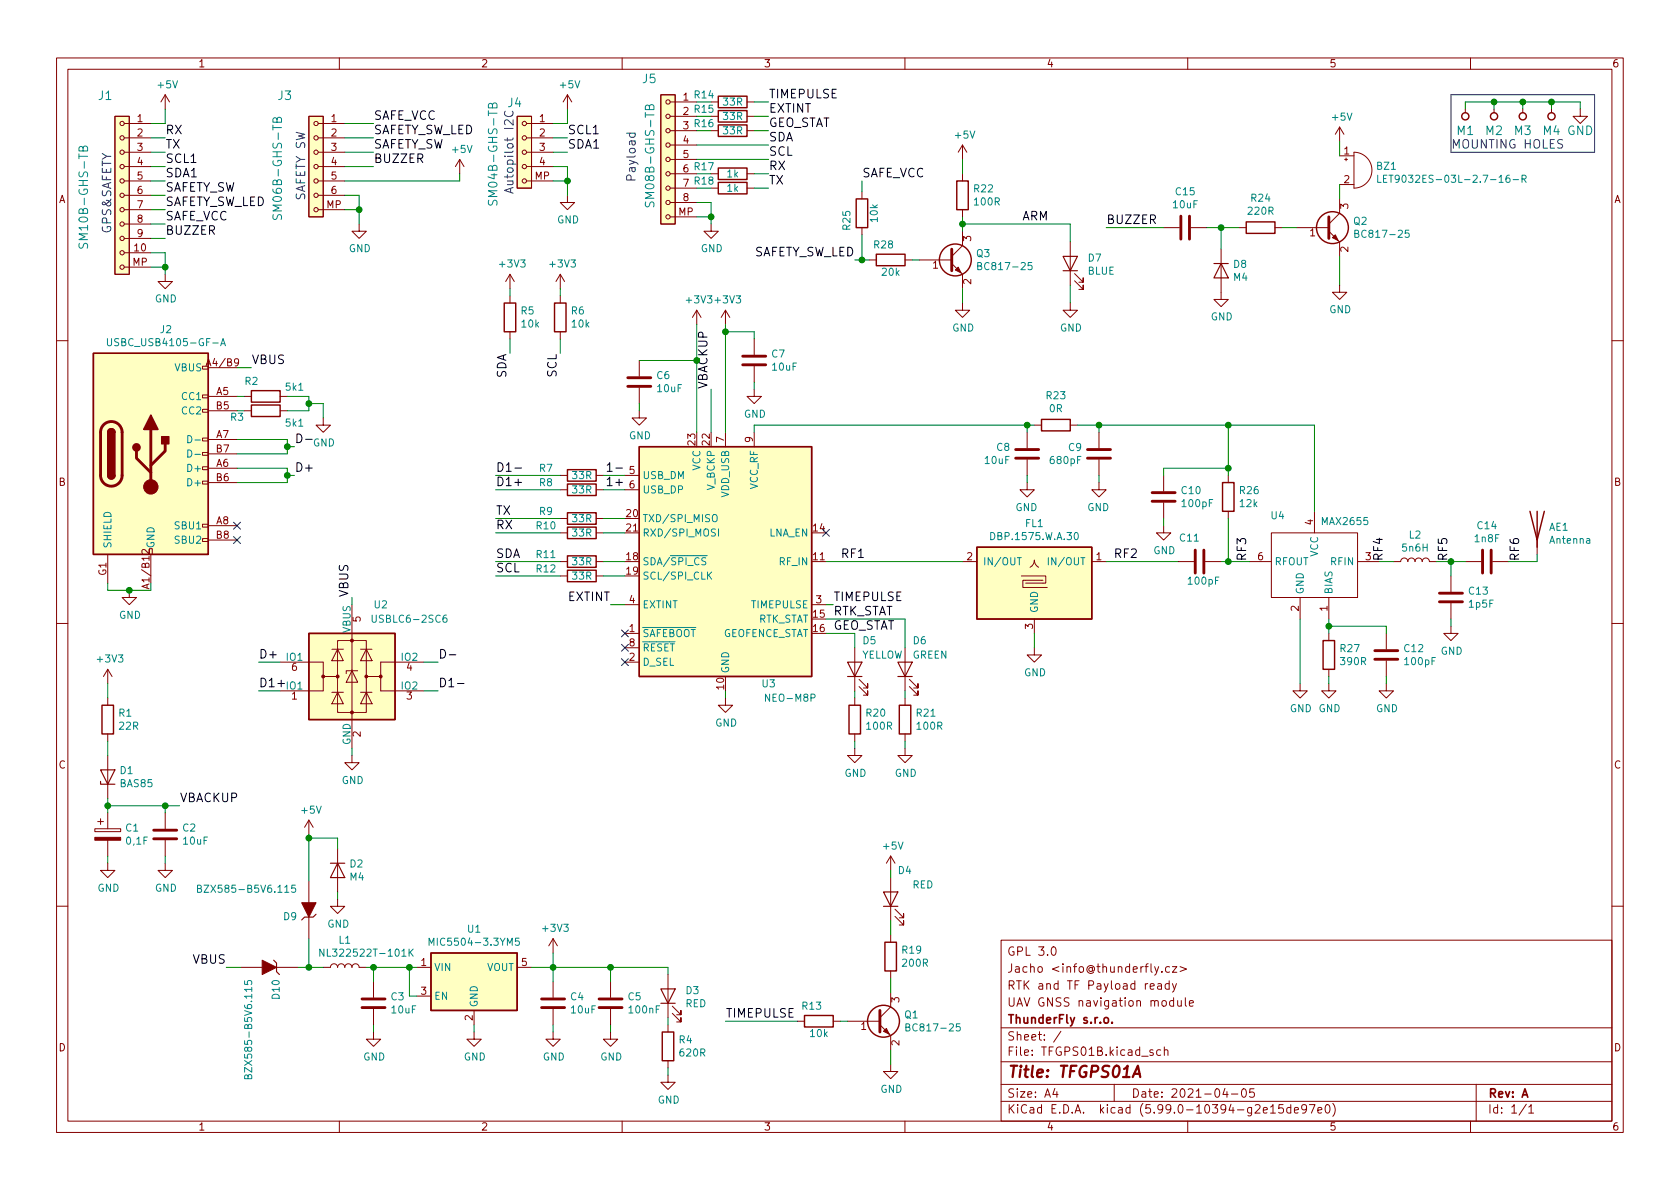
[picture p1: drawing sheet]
<svg xmlns="http://www.w3.org/2000/svg" width="297mm" height="210mm" viewBox="0 0 297 210" stroke-linecap="round" stroke-linejoin="round" font-family="sans-serif">
<g fill="none" stroke="#840000" stroke-width=".18">
<path d="M10 10.2h277v190.1h-277zM12 12.2h273v186.1h-273zM29.2 16.8l-.8 1.2M29.2 16.8v2.5M29.2 16.8l.8 1.2M60 10.2v2M100.3 16.8l-.7 1.2M100.3 16.8v2.5M100.3 16.8l.8 1.2M110 10.2v2M116.8 16.8h2.6v22.8h-2.6zM118.5 18h4.7"/>
<path d="M125.7 18h1.3M132.1 18h1.2M160 10.2v2M210 10.2v2M259.1 19.3v.6M260 10.2v2M264.2 19.3v.6M269.2 19.3v.6M274.3 19.3v.6M279.4 19.3v1.3h1.3l-1.3 1.2-1.3-1.2h1.3M20.3 20.6h2.6v27.9h-2.6zM22 37.1h4.7"/>
<path d="M22 34.5h4.7M22 32h4.7M22 29.5h4.7M22 26.9h4.7M22 24.4h4.7M22 21.8h4.7M22 39.6h4.7M54.6 20.6h2.5v17.7h-2.5zM56.3 37.1h4.7M56.3 34.5h4.7M56.3 32h4.7M56.3 29.5h4.7"/>
<path d="M56.3 26.9h4.7M56.3 24.4h4.7M56.3 21.8h4.7M63.5 39.6v1.3h1.3l-1.3 1.3-1.3-1.3h1.3M81.3 28.2l-.8 1.3M81.3 28.2v2.5M81.3 28.2l.7 1.3M91.4 20.6h2.6v12.7h-2.6zM93.1 32h4.7M93.1 29.5h4.7M93.1 26.9h4.7M93.1 24.4h4.7"/>
<path d="M93.1 21.8h4.7M100.3 34.5v1.3h1.3l-1.3 1.3-1.2-1.3h1.2M118.5 38.3h4.7M118.5 35.8h4.7M118.5 33.3h4.7M118.5 30.7h4.7M118.5 28.2h4.7M118.5 25.6h4.7M118.5 23.1h4.7M118.5 20.6h4.7M125.7 39.6v1.3h1.3l-1.3 1.3-1.2-1.3h1.2M125.7 33.3h1.3"/>
<path d="M125.7 30.7h1.3M125.7 23.1h1.3M125.7 20.6h1.3M132.1 33.3h1.2M132.1 30.7h1.2M132.1 23.1h1.2M132.1 20.6h1.2M152.4 33.9v1.3M170.2 25.6l-.8 1.3M170.2 25.6v2.6M170.2 30.7v1.3M170.2 37.1v1.2"/>
<path d="M170.2 25.6l.7 1.3M236.9 27.6h2.5M236.9 32.6h2.5M236.9 22.5l-.8 1.2M236.9 22.5v2.5M236.9 35.2v2.5l-2 1.9M236.9 22.5l.7 1.2M237.7 28.2h.6M238 27.9v.5M239.4 26.9a3.2 3.2 0 0 1 3.2 3.2 3.2 3.2 0 0 1-3.2 3.2zM22 47.2h4.7M22 44.7h4.7"/>
<path d="M22 42.2h4.7M29.2 48.5v1.3h1.3l-1.3 1.2-1.3-1.2h1.3M90.2 48.5l-.8 1.3M90.2 48.5v2.5M90.2 52.3v1.3M90.2 58.7v1.2M90.2 48.5l.7 1.3M99.1 48.5v2.5M99.1 52.3v1.3M99.1 58.7v1.2M99.1 48.5l-.8 1.3M99.1 48.5l.7 1.3"/>
<path d="M123.2 54.9l-.8 1.2M123.2 54.9v2.5M123.2 54.9l.8 1.2M128.3 54.9v2.5M128.3 54.9l-.8 1.2M128.3 54.9l.7 1.2M133.3 59.9v2.8M152.4 40.3v1.2M153.7 46h1.2M160 46h1.3M162.6 46h5.7M168.3 46.6l1.9 1.9v2.5"/>
<path d="M170.2 53.6v1.3h1.2l-1.2 1.2-1.3-1.2h1.3M170.2 40.9v2.5l-1.9 1.9M189.2 53.6v1.3h1.3l-1.3 1.2-1.2-1.2h1.2M189.2 42.8v7.6M190 49.7l1.5 1.5v-.8v.8h-.7M190 48.4l1.5 1.5v-.8v.8h-.7M205.7 40.3h2.8M210.6 40.3h2.8M215.9 44.1v8.9h1.3l-1.3 1.2-1.3-1.2h1.3M219.1 40.3h1.2M225.4 40.3h1.3M229.2 40.3h5.7"/>
<path d="M234.9 40.9l2 1.9v2.5M236.9 50.4v1.3h1.2l-1.2 1.3-1.3-1.3h1.3M10 60.2h2M35.8 77.5h1v.5h-1zM35.8 72.4h1v.5h-1zM35.8 69.8h1v.6h-1zM35.8 64.8h1v.5h-1zM36.8 65h5.1M36.8 70.1h5.1M36.8 77.7h5.1M36.8 72.6h5.1M43.2 70.1h1.2"/>
<path d="M43.2 72.6h1.2M49.5 70.1h1.3M49.5 72.6h1.3M57.1 73.9v1.3h1.3l-1.3 1.2-1.2-1.2h1.2M113 72.6v1.3h1.3l-1.3 1.3-1.2-1.3h1.2M113 63.7v2.8M113 68.6v2.8M128.3 76.4v2.6M133.3 68.8v1.3h1.3l-1.3 1.3-1.2-1.3h1.2M133.3 64.8v2.8M133.3 76.4v2.6M181.6 76.4v2.8"/>
<path d="M182.9 75.2h1.2M189.2 75.2h1.3M194.3 76.4v2.8M285 60.2h2M19 98v5.1M26.4 97.2v.7l-1-.7-.3 .2 .1 .5M26.4 97h.5v1h-.5zM26.7 98v5.1M35.8 95.2h1v.6h-1zM35.8 92.7h1v.5h-1zM35.8 85.1h1v.5h-1zM35.8 82.5h1v.6h-1z"/>
<path d="M35.8 80h1v.5h-1zM36.8 82.8h5.1M36.8 93h5.1M36.8 85.3h5.1M36.8 80.3h5.1M36.8 95.5h5.1M99.1 86.6h1.2M99.1 99.3h1.2M99.1 94.2h1.2M99.1 84.1h1.2M99.1 91.7h1.2M105.4 86.6h1.3"/>
<path d="M105.4 99.3h1.3M105.4 94.2h1.3M105.4 84.1h1.3M105.4 91.7h1.3M110.5 86.6h2.5M110.5 94.2h2.5M110.5 84.1h2.5M143.5 99.3h2.5M170.2 99.3h2.5M181.6 85.3v1.3h-1.3l1.3 1.3 1.3-1.3h-1.3M181.6 81.3v2.8M193 99.3h2.6"/>
<path d="M194.3 85.3v1.3h-1.3l1.3 1.3 1.3-1.3h-1.3M194.3 81.3v2.8M205.7 93v1.2h1.3l-1.3 1.3-1.2-1.3h1.2M205.7 84.1v2.8M205.7 88.9v2.8M208.3 99.3h2.8M213.1 99.3h2.8M217.2 84.1v1.2M217.2 90.4v1.3M221 99.3h3.8M224.8 94.2h15.2v11.5h-15.2zM232.4 90.4v3.8"/>
<path d="M240 99.3h3.8M246.4 99.3h1.2a.64 .64 0 0 1 .7-.6 .64 .64 0 0 1 .6 .6 .64 .64 0 0 1 .7-.6 .64 .64 0 0 1 .6 .6 .64 .64 0 0 1 .6-.6 .64 .64 0 0 1 .7 .6 .64 .64 0 0 1 .6-.6 .64 .64 0 0 1 .6 .6h1.3M259.1 99.3h2.8M263.9 99.3h2.8M271.8 95.5v2.5M10 110.2h2M19 118.4v2.5M19 118.4l-.7 1.2M19 118.4l.8 1.2M22.9 104.4v1.3h1.2l-1.2 1.2-1.3-1.2h1.3M49.5 117.1h7.6v2.5h2.6M57.1 119.6v2.6h-7.6"/>
<path d="M58.7 114.8h2M59.7 113.3h5.1v12.7h-5.1zM59.7 114.8l1 2h-2zM62.2 118.6l1 2h-2zM62.2 106.9v25.4M63.2 118.6h-2v.5M63.8 114.8h2M64.8 114.8l1 2h-2zM67.3 119.6v2.6h7.6M74.9 117.1h-7.6v2.5h-2.5M99.1 101.8h1.2M105.4 101.8h1.3"/>
<path d="M110.5 117.1h2.5M110.5 112h2.5M110.5 106.9h2.5M110.5 114.5h2.5M143.5 106.9h2.5M151.1 114.5v7.7M160 117.1v5.1M180.6 101.8h4.3v1.3h-3.5M182.1 100.3l.6-.5 .2-.7 .2 .7 .5 .5M182.9 114.5v1.3h1.2l-1.2 1.3-1.3-1.3h1.3M182.9 109.5v2.5M184.4 102.6h-3.6v1.3h4.4"/>
<path d="M229.9 105.7v3.8M234.9 105.7v3.8M234.9 112v1.3M234.9 118.4v1.2M245.1 112v2.8M245.1 116.8v2.8M256.5 110.7v1.3h1.3l-1.3 1.3-1.2-1.3h1.2M256.5 101.8v2.8M256.5 106.7v2.8M285 110.2h2M19 123.4v1.3M19 129.8v1.3"/>
<path d="M19 133.6v7.6M58.7 122.4h2M59.7 122.4l1 2.1h-2zM62.2 133.6v1.3h1.3l-1.3 1.2-1.2-1.2h1.2M63.8 122.4h2M64.8 122.4l1 2.1h-2zM128.3 123.4v1.3h1.2l-1.2 1.3-1.3-1.3h1.3M151.1 132.3v1.3h1.3l-1.3 1.3-1.2-1.3h1.2M151.1 123.4v1.3M151.1 129.8v1.3M151.9 121.4l1.5 1.5v-.7v.7h-.7M151.9 120.1l1.5 1.6v-.8v.8h-.7"/>
<path d="M160 132.3v1.3h1.3l-1.3 1.3-1.3-1.3h1.3M160 123.4v1.3M160 129.8v1.3M160.8 121.4l1.5 1.5v-.7v.7h-.8M160.8 120.1l1.5 1.6v-.8v.8h-.8M229.9 120.9v1.3h1.2l-1.2 1.2-1.3-1.2h1.3M234.9 120.9v1.3h1.3l-1.3 1.2-1.2-1.2h1.2M245.1 120.9v1.3h1.3l-1.3 1.2-1.3-1.2h1.3M16.8 146.6h4.5v.5h-4.5zM17.3 145.3h1M17.8 144.8v1M19 152.6v1.3h1.3l-1.3 1.3-1.2-1.3h1.2"/>
<path d="M19 143.8v2.8M19 148.6v2.8M29.2 152.6v1.3h1.3l-1.3 1.3-1.3-1.3h1.3M29.2 143.8v2.8M29.2 148.6v2.8M54.6 145v2.6M54.6 155.8v3.8M54.6 145l-.8 1.3M54.6 145l.8 1.3M59.7 159v1.3h1.3l-1.3 1.2-1.3-1.2h1.3M59.7 150.1v7.6M157.5 151.4v2.5"/>
<path d="M157.5 155.2v7.6M157.5 151.4l-.8 1.2M157.5 151.4l.7 1.2M10 160.2h2M42.5 171.1h3.9M48.9 171.1h3.8M54.6 162.2v3.8M57.1 171.1h1.3a.64 .64 0 0 1 .7-.7 .64 .64 0 0 1 .6 .7 .64 .64 0 0 1 .6-.7 .64 .64 0 0 1 .7 .7 .64 .64 0 0 1 .6-.7 .64 .64 0 0 1 .6 .7 .64 .64 0 0 1 .7-.7 .64 .64 0 0 1 .6 .7h1.3M66 173.6v2.8M66 178.4v2.8M73.7 171.1h2.5M73.7 176.1h2.5"/>
<path d="M83.8 178.7v2.5M91.4 171.1h2.6M97.8 166l-.8 1.3M97.8 166v2.5M97.8 173.6v2.8M97.8 178.4v2.8M97.8 166l.8 1.3M107.9 173.6v2.8M107.9 178.4v2.8M118.1 172.3v7.7M118.9 179.2l1.5 1.5v-.7v.7h-.8M118.9 177.9l1.5 1.5v-.7v.7h-.8"/>
<path d="M157.5 165.3v1.3M157.5 171.7v1.3M157.5 175.5v2.5l-1.9 2M158.2 162l1.6 1.6v-.8v.8h-.8M158.2 160.8l1.6 1.5v-.8v.8h-.8M177 166.3h108v32h-108zM186 167.6l.2-.2a.81 .81 0 0 1 .6 .7 .81 .81 0 0 1-.3 .8h-.1a.81 .81 0 0 1-.4-1.3zM203.4 174.4l.7-.1-.1-.3-.4-.1-.2 .2v.8h.6M204.7 174h.6l.1 .9M204.9 170.9l-.5 1.4-.3 .1M205.4 174.3l-.5 .1a.29 .29 0 0 0-.3 .2 .29 .29 0 0 0 .3 .3h.5M205.4 171.8v.1"/>
<path d="M206.7 174l-.4-.1-.3 .3v.4l.1 .3h.6M206.7 173.4v1.5M206.8 171l-.4-.1-.3 .3v.4l.1 .3h.6M207.3 170.9h.8l-.8 1h.8M207.3 173.9l.3 1M207.5 177l-.4-.1-.3 .3v.4l.1 .3h.6M207.5 176.4v1.5M208 173.9l-.5 1.4-.2 .1M208.2 176.9l.1 1h.3l.3-.1M208.6 170.9l1.2 .5-1.2 .4M208.9 176.9v1M209.6 176.4v1.3l.2 .2"/>
<path d="M210.3 177.4l.7-.1-.1-.3-.4-.1-.2 .2 .1 .8h.5M285 160.2h2M60 198.3v2M66 182.5v1.3h1.3l-1.3 1.2-1.2-1.2h1.2M83.8 182.5v1.3h1.3l-1.3 1.2-1.3-1.2h1.3M97.8 182.5v1.3h1.3l-1.3 1.2-1.3-1.2h1.3M107.9 182.5v1.3h1.3l-1.3 1.2-1.2-1.2h1.2M110 198.3v2M118.1 190.1v1.3h1.3l-1.3 1.3-1.3-1.3h1.3M118.1 181.2v1.3M118.1 187.6v1.2M141 180.6h1.2"/>
<path d="M147.3 180.6h1.3M149.9 180.6h5.7M155.6 181.2l1.9 1.9v2.6M157.5 188.2v1.3h1.2l-1.2 1.2-1.3-1.2h1.3M160 198.3v2M177 194.8h108M177 191.8h108M177 187.8h108M177 181.8h108M186.5 192.5l-.4 1h1M186.9 193v1M187.6 182.4l-1.3 1.9"/>
<path d="M197 191.8v3M203.9 185.7l-.4-.1-.2 .2 .1 .3 .5 .1v.4h-.6M205.2 185.7l-.4-.1-.3 .3v.4l.1 .3h.6M205.9 185.8l.2-.2 .3 .1 .1 .9M205.9 185.1v1.5M210 198.3v2M216.6 192.5l-.4 1h.9M216.9 193v1M217.7 193.5h1.2M219.7 192.6l.2-.1a.81 .81 0 0 1 .5 .7 .81 .81 0 0 1-.3 .8h-.1a.81 .81 0 0 1-.6-.6 .81 .81 0 0 1 .3-.8zM221.7 192.5h-.7l-.1 .7 .2-.1 .5 .1 .2 .2-.1 .5-.2 .1-.6-.1M224.6 195.8l.5-.5v1.5"/>
<path d="M224.6 196.8h.9M226.9 195.3h-.8v.7l.2-.1 .5 .1 .1 .2v.5l-.3 .1-.5-.1M228.2 195.9l-.4-.1-.3 .3v.4l.1 .3h.6M228.2 195.3v1.5M228.9 196.3l.7-.1-.1-.3-.4-.1-.2 .2v.8h.6M231 196l-.3 .3h-.3l-.3-.3 .2-.6 .4-.1 .2 .2a.99 .99 0 0 1-.3 1.3h-.3M231.5 195.3h1l-.6 1.5M233 196.3l.7-.1-.1-.3-.4-.1-.2 .2 .1 .8h.5M234.4 195.5l.2-.2a.81 .81 0 0 1 .6 .7 .81 .81 0 0 1-.3 .8h-.1a.81 .81 0 0 1-.4-1.3zM235.6 195.1a1.72 1.72 0 0 1 0 2.3M260 198.3v2M261 191.8v6.5"/>
<path d="M269.9 195.3l-1.3 1.9M270.3 195.8l.4-.5v1.5M270.3 196.8h.9"/>
<circle cx="118.1" cy="18" r=".38"/>
<circle cx="21.6" cy="39.6" r=".38"/>
<circle cx="21.6" cy="26.9" r=".38"/>
<circle cx="21.6" cy="32" r=".38"/>
<circle cx="21.6" cy="37.1" r=".38"/>
<circle cx="21.6" cy="24.4" r=".38"/>
<circle cx="21.6" cy="34.5" r=".38"/>
<circle cx="21.6" cy="29.5" r=".38"/>
<circle cx="21.6" cy="21.8" r=".38"/>
<circle cx="55.9" cy="32" r=".38"/>
<circle cx="55.9" cy="37.1" r=".38"/>
<circle cx="55.9" cy="34.5" r=".38"/>
<circle cx="55.9" cy="26.9" r=".38"/>
<circle cx="55.9" cy="29.5" r=".38"/>
<circle cx="55.9" cy="24.4" r=".38"/>
<circle cx="55.9" cy="21.8" r=".38"/>
<circle cx="92.7" cy="29.5" r=".38"/>
<circle cx="92.7" cy="32" r=".38"/>
<circle cx="92.7" cy="21.8" r=".38"/>
<circle cx="92.7" cy="24.4" r=".38"/>
<circle cx="92.7" cy="26.9" r=".38"/>
<circle cx="118.1" cy="23.1" r=".38"/>
<circle cx="118.1" cy="35.8" r=".38"/>
<circle cx="118.1" cy="20.6" r=".38"/>
<circle cx="118.1" cy="38.3" r=".38"/>
<circle cx="118.1" cy="28.2" r=".38"/>
<circle cx="118.1" cy="30.7" r=".38"/>
<circle cx="118.1" cy="33.3" r=".38"/>
<circle cx="118.1" cy="25.6" r=".38"/>
<circle cx="21.6" cy="42.2" r=".38"/>
<circle cx="21.6" cy="47.2" r=".38"/>
<circle cx="21.6" cy="44.7" r=".38"/>
</g>
<path d="M200.3 190.5l.9-2 .4 2M200.5 189.9h1" fill="none" stroke="#840000" stroke-width=".4"/>
<path d="M195.3 180.1l.2-.2 .4 .2 .1 .5-.2 .3h-.3l-.2-.1zM196.6 180.8v.1" fill="none" stroke="#840000" stroke-width=".3"/>
<g fill="none" stroke="#840000" stroke-width=".51">
<path d="M208.8 38.2v4.1M210.3 38.2v4.1M234.9 38.3v3.9M168.3 44.1v3.8M17.8 76.4v7.7a1.91 1.91 0 0 0 1.9 1.9 1.91 1.91 0 0 0 1.9-1.9v-7.7M17.8 76.4a1.91 1.91 0 0 1 1.9-1.9 1.91 1.91 0 0 1 1.9 1.9M24.1 79.8v1.2l2.6 2.6M26.7 75.9v10.2M29.2 78.5v1.3l-2.5 2.5M111 68.3h4.1M111 66.8h4.1M131.3 64.5h4.1"/>
<path d="M131.3 63h4.1M179.6 79.5h4M192.3 79.5h4M179.6 81h4M192.3 81h4M203.7 88.6h4.1M203.7 87.1h4.1M211.3 97.3v4M212.9 97.3v4M262.1 97.3v4M263.7 97.3v4M243.1 116.6h4"/>
<path d="M243.1 115.1h4M254.5 104.9h4.1M254.5 106.4h4.1M27.2 148.3h4M27.2 146.8h4M64 178.2h4.1M64 176.7h4.1M95.8 178.2h4M95.8 176.7h4M105.9 178.2h4.1M105.9 176.7h4.1M155.6 178.7v3.8"/>
</g>
<g fill="none" stroke="#840000" stroke-width=".2">
<path d="M188 45.3h2.5l-1.3 2.6zM188 47.9h2.5M214.6 46.6h2.6M215.9 46.6l1.3 2.5h-2.6zM149.9 117.1h2.5l-1.3 2.5zM149.9 119.6h2.5M158.7 117.1h2.6l-1.3 2.5zM158.7 119.6h2.6M17.8 138.2v.5h2.5M17.8 136.1h2.5l-1.3 2.6zM58.4 152.6h2.6M59.7 152.6l1.3 2.6h-2.6z"/>
<path d="M156.2 157.7h2.5l-1.2 2.6zM48.4 169.8l.5 .5v1.5l.5 .5M55.9 161.7l-.5 .5h-1.6l-.5 .5M116.8 174.9h2.6l-1.3 2.5zM116.8 177.4h2.6M156.2 160.3h2.5"/>
</g>
<g fill="none" stroke="#008484" stroke-width=".18">
<path d="M87.1 18.6a.41 .41 0 0 1 .3-.4 .41 .41 0 0 1 .5 .3v.6h-1.5v-.5l.1-.2 .3-.1 .2 .1 .1 .7M114.8 18.9a.41 .41 0 0 1 .4-.4 .41 .41 0 0 1 .4 .3v.6h-1.5v-.5l.1-.2 .3-.1 .3 .1v.7M14.7 26.2a.41 .41 0 0 1 .4-.4 .41 .41 0 0 1 .4 .3v.6h-1.5v-.5l.1-.2 .3-.1 .2 .1 .1 .7M48.3 37.9v.6l.2 .3 .4-.1 .3-.7h.4l.2 .2-.1 .6M49 21.1a.41 .41 0 0 1 .3-.4 .41 .41 0 0 1 .5 .3v.6h-1.5v-.5l.1-.2 .3-.1 .2 .2 .1 .6M86.4 35.4v.6l.2 .3 .4-.2 .3-.6h.4l.2 .2-.1 .6M114.2 35.7l-.1 .6 .1 .2h.5l.3-.6 .3-.2 .3 .3v.6M243.6 31v1.2h.6M244.6 31.6h.4M245.2 31h-.6v1.2h.6M245.6 31h.7M267.5 31.8h1"/>
<path d="M269.1 31.6h.6l.1-.2v-.3l-.7-.1v1.2M269.4 31.6l.4 .6M14 43v.6l.1 .2h.4l.3-.6 .4-.2 .3 .3-.1 .6M19 59.9v1l.2 .2h.4l.1-.2v-1M172.9 47h.5l.1-.2v-.3l-.6-.1v1.3h.5l.1-.1 .1-.3-.3-.3M182.4 46.4h-.6v.6l.1-.1 .5 .1 .1 .1-.1 .5-.2 .1-.4-.1M239.5 41.3h.6l.1-.2v-.3l-.7-.1v1.3h.5l.2-.1 .1-.3-.3-.3M249.1 40.7h-.6l-.1 .6 .2-.1 .4 .1 .2 .1-.1 .5-.2 .1-.5-.1M33.2 77a.64 .64 0 0 1 .7 .7 .64 .64 0 0 1-.7 .6zM33.2 79.6a.64 .64 0 0 1 .7 .6 .64 .64 0 0 1-.7 .6zM34.5 77.8h.9M39 61.1l.4-1.2 .5 1.2"/>
<path d="M39.1 60.8h.6M34.5 80.3h.9M126 91.2l.3-.2a.43 .43 0 0 1 .5 .4v.4a.42 .42 0 0 1-.4 .5 .42 .42 0 0 1-.4-.5zM127 93.5v1.3M179.9 98.6h.7M185.4 98.6v1.3M190 94.3l.2-.1a.68 .68 0 0 1 .5 .6 .68 .68 0 0 1-.5 .6l-.2-.1-.1-.4zM65.8 108.8v1l.2 .2h.4l.1-.2v-1M78.9 108.8h-.3a.86 .86 0 0 0 0 1.2l.4-.1v-.4l-.2-.2h-.2l-.3 .2M125.3 101.7l.5 .7M125.8 101.2l-.7 .7M34.9 157.1h.6l.1-.2-.1-.3-.6-.1v1.3h.5l.2-.1 .1-.3-.4-.3"/>
<path d="M52.2 156.5h-.6v.6l.1-.1 .5 .1 .1 .2-.1 .4-.2 .1-.4-.1M43.2 173.5v.6h.7l-.2-.2 .1-.4 .2-.1 .4 .1 .1 .1-.1 .5M57.3 167.8v1.3l-.8-1.3v1.3M72.3 167.8v1.3M72.5 168.4l.6 .7M73.1 167.8l-.8 .8M75.9 167.2v-1.3l.4 .9 .4-.9v1.3M91.8 165.9h-.6l-.1 .6 .2-.1h.4l.1 .2v.4l-.2 .2-.5-.2M43.9 190.3l.2-.3 .3 .1 .1 .2v.4h-1.3l.2-.6h.2l.2 .1 .1 .5M160.2 181.6h.5l.1-.2v-.2l-.6-.2v1.3h.5l.1-.1 .1-.3-.3-.3M169.7 181h-.6v.6l.1-.1 .5 .1 .1 .2-.1 .4-.2 .1-.4-.1"/>
</g>
<g fill="#840000" stroke="#840000" stroke-width=".18">
<path d="M53.3 159.6h2.6l-1.3 2.6z"/>
<path d="M156.2 182.4l.5-.5 .5 1z"/>
<path d="M16.8 148.1h4.5v.5h-4.5z"/>
<path d="M46.4 169.8l2.5 1.3-2.5 1.2z"/>
<path d="M168.9 47.7l.5-.5 .5 1.1z"/>
<path d="M235.6 42l.5-.5 .5 1z"/>
<circle cx="57.1" cy="119.6" r=".25"/>
<circle cx="59.7" cy="119.6" r=".25"/>
<circle cx="62.2" cy="126" r=".25"/>
<circle cx="62.2" cy="113.3" r=".25"/>
<circle cx="64.8" cy="119.6" r=".25"/>
<circle cx="67.3" cy="119.6" r=".25"/>
<circle cx="26.7" cy="86.1" r="1.27"/>
</g>
<g fill="#ffffc2" stroke="#ffffc2" stroke-width=".18">
<path d="M54.6 20.6h2.5v17.7h-2.5z"/>
<path d="M91.4 20.6h2.6v12.7h-2.6z"/>
<path d="M116.8 16.8h2.6v22.8h-2.6z"/>
<path d="M20.3 20.6h2.6v27.9h-2.6z"/>
<path d="M54.6 112h15.2v15.2h-15.2z"/>
<path d="M76.2 168.5h15.2v10.2h-15.2z"/>
<path d="M16.5 62.5h20.3v35.5h-20.3z"/>
<path d="M113 79h30.5v40.6h-30.5z"/>
<path d="M172.7 96.8h20.3v12.7h-20.3z"/>
</g>
<g fill="none" stroke="#840000" stroke-width=".25">
<path d="M127 17h5.1v2h-5.1zM127 19.6h5.1v2h-5.1zM127 32.3h5.1v2h-5.1zM127 29.7h5.1v2h-5.1zM127 22.1h5.1v2h-5.1zM151.4 35.2h2v5.1h-2zM169.2 32h2v5.1h-2zM220.3 39.2h5.1v2.1h-5.1zM89.2 53.6h2v5.1h-2zM98 53.6h2.1v5.1h-2.1zM154.9 45h5.1v2h-5.1zM16.5 62.5h20.3v35.5h-20.3z"/>
<path d="M19 76.4a.64 .64 0 0 1 .7-.6 .64 .64 0 0 1 .6 .6M44.4 69.1h5.1v2h-5.1zM44.4 71.6h5.1v2.1h-5.1zM113 79h30.5v40.6h-30.5zM184.1 74.2h5.1v2h-5.1zM19 84.1a.64 .64 0 0 0 .7 .6 .64 .64 0 0 0 .6-.6M100.3 85.6h5.1v2h-5.1zM100.3 83.1h5.1v2h-5.1zM100.3 98.3h5.1v2h-5.1zM100.3 90.7h5.1v2h-5.1zM100.3 93.2h5.1v2h-5.1zM172.7 96.8h20.3v12.7h-20.3z"/>
<path d="M216.2 85.3h2v5.1h-2zM270.5 90.4l1.3 5.1 1.2-5.1M271.8 90.4v6.4M54.6 112h15.2v15.2h-15.2zM100.3 100.8h5.1v2.1h-5.1zM233.9 113.3h2.1v5.1h-2.1zM18 124.7h2.1v5.1h-2.1zM150.1 124.7h2v5.1h-2zM159 124.7h2v5.1h-2zM76.2 168.5h15.2v10.2h-15.2zM142.2 179.6h5.1v2h-5.1zM156.5 166.6h2v5.1h-2z"/>
<path d="M117.1 182.5h2v5.1h-2z"/>
<circle cx="259.1" cy="20.6" r=".63"/>
<circle cx="264.2" cy="20.6" r=".63"/>
<circle cx="269.2" cy="20.6" r=".63"/>
<circle cx="274.3" cy="20.6" r=".63"/>
<circle cx="168.9" cy="46" r="2.82"/>
<circle cx="235.6" cy="40.3" r="2.82"/>
<circle cx="156.2" cy="180.6" r="2.82"/>
</g>
<g fill="#840000" stroke="#840000" stroke-width=".25">
<path d="M19 84.1h1.3a.64 .64 0 0 1-.6 .6 .64 .64 0 0 1-.7-.6z"/>
<path d="M19.2 76a.64 .64 0 0 1 .7-.1 .64 .64 0 0 1 .4 .5h-1.3z"/>
<path d="M19 76.4h1.3v7.7h-1.3z"/>
<path d="M28.6 77.2h1.2v1.3h-1.2z"/>
<path d="M26.7 73.4l1.2 2.5h-2.5z"/>
<circle cx="24.1" cy="79.1" r=".63"/>
</g>
<path d="M52.5 76.7a.77 .77 0 0 1 .9 .8 .77 .77 0 0 1-.9 .8zM54 77.7h1.2M91 82.8h1.2M107.4 82.3l.4-.5v1.5M107.4 84.8l.4-.4v1.5M107.4 83.3h.8M107.4 85.9h.8M108.9 82.8h1.2M77.9 114.8a.77 .77 0 0 1 .9 .8 .77 .77 0 0 1-.9 .8zM79.4 115.8h1.2M80.9 120.9h1.1" fill="none" stroke="#000" stroke-width=".18"/>
<path d="M89.3 19.7a.61 .61 0 0 0 0 .7 .61 .61 0 0 0 .8 .2 .57 .57 0 0 0 .5-.3 .57 .57 0 0 0 0-.6M256.5 16.8h25.4v10.1h-25.4zM90.3 33.3v.7M90.7 33.2l-1.5 .5 1.5 .5M111.6 31.8l-.1-.7-.2-.2-.4 .1-.1 .2v.6h1.5" fill="none" stroke="#0000c2" stroke-width=".18"/>
<g fill="none" stroke="#008400" stroke-width=".18">
<path d="M29.2 19.3v2.5h-2.5M100.3 19.3v2.5h-2.5M133.3 18h2.6M259.1 19.3v-1.3h20.3v1.3M264.2 18v1.3M269.2 18v1.3M274.3 18v1.3M26.7 24.4h2.5M26.7 26.9h2.5M26.7 29.5h2.5M26.7 32h2.5M26.7 34.5h2.5"/>
<path d="M26.7 37.1h2.5M26.7 39.6h2.5M61 21.8h5M61 24.4h5M61 26.9h5M61 29.5h5M61 34.5h2.5v5.1M61 37.1h2.5M81.3 30.7v1.3h-20.3M97.8 24.4h2.5M97.8 26.9h2.5M97.8 29.5h2.5v5"/>
<path d="M97.8 32h2.5M123.2 35.8h2.5v3.8M123.2 38.3h2.5M123.2 25.6h12.7M123.2 28.2h12.7M133.3 30.7h2.6M133.3 20.6h2.6M133.3 23.1h2.6M133.3 33.3h2.6M152.4 32v1.9M170.2 28.2v2.5M170.2 38.3v2.6"/>
<path d="M170.2 39.6h19v3.2M236.9 25v2.6M236.9 32.6v2.6M26.7 44.7h2.5v3.8M26.7 42.2h2.5M26.7 47.2h2.5M90.2 51v1.3M90.2 59.9v2.6M99.1 51v1.3M99.1 59.9v2.6M123.2 57.4v19M128.3 57.4v19"/>
<path d="M128.3 58.7h5v1.2M151.1 46h2.6M152.4 41.5v4.5M161.3 46h1.3M170.2 51v2.6M189.2 50.4v3.2M195.6 40.3h10.1M213.4 40.3h5.7M215.9 40.3v3.8M226.7 40.3h2.5M236.9 45.3v5.1M41.9 65h2.5"/>
<path d="M41.9 70.1h1.3M41.9 77.7h8.9v2.6h-8.9M50.8 70.1h3.8v2.5h-3.8M50.8 79h1.3M54.6 71.4h2.5v2.5M113 63.7h10.2M113 71.4v1.2M125.7 68.8v7.6M133.3 67.6v1.2M181.6 75.2v1.2M182.9 75.2h-49.6v1.2M190.5 75.2h41.9v15.2"/>
<path d="M194.3 75.2v1.2M217.2 75.2v8.9M41.9 82.8h8.9v2.5h-8.9M50.8 84.1h1.3M87.6 99.3h11.5M87.6 84.1h11.5M87.6 94.2h11.5M87.6 86.6h11.5M87.6 91.7h11.5M106.7 99.3h3.8M106.7 84.1h3.8M106.7 94.2h3.8"/>
<path d="M106.7 86.6h3.8M106.7 91.7h3.8M146 99.3h24.2M181.6 84.1v1.2M194.3 84.1v1.2M195.6 99.3h12.7M205.7 91.7v1.3M215.9 99.3h5.1M217.2 82.8h-11.5v1.3M217.2 91.7v7.6M243.8 99.3h2.6M259.1 99.3h-2.6v2.5"/>
<path d="M271.8 98v1.3h-5.1M19 103.1v1.3h7.7v-1.3M45.7 117.1h3.8M62.2 105.7v1.2M74.9 117.1h2.6M87.6 101.8h11.5M106.7 101.8h3.8M107.9 106.9h2.6M146 112h5.1v2.5M146 106.9h1.3M146 109.5h14v5M182.9 112v2.5"/>
<path d="M229.9 109.5v11.4M234.9 109.5v2.5M234.9 119.6v1.3M234.9 110.7h10.2v1.3M245.1 119.6v1.3M256.5 109.5v1.2M19 120.9v2.5M19 131.1v2.5M45.7 122.2h3.8M62.2 132.3v1.3M74.9 122.2h2.6M128.3 122.2v1.2"/>
<path d="M151.1 122.2v1.2M151.1 131.1v1.2M160 122.2v1.2M160 131.1v1.2M19 141.2v2.6M19 151.4v1.2M19 142.5h12.7M29.2 142.5v1.3M29.2 151.4v1.2M54.6 147.6v8.2M54.6 148.2h5.1v1.9M59.7 157.7v1.3"/>
<path d="M157.5 153.9v1.3M40 171.1h2.5M52.7 171.1h4.4M54.6 166v5.1M64.8 171.1h8.9M66 171.1v2.5M72.4 171.1v5h1.3M94 171.1h24.1v1.2M97.8 168.5v5.1M107.9 171.1v2.5M118.1 180v1.2M157.5 162.8v2.5"/>
<path d="M157.5 173v2.5M66 181.2v1.3M83.8 181.2v1.3M97.8 181.2v1.3M107.9 181.2v1.3M118.1 188.8v1.3M128.3 180.6h12.7M148.6 180.6h1.3M157.5 185.7v2.5"/>
</g>
<path d="M41.3 94.9l1.2 1.2M41.3 92.3l1.2 1.3M42.5 94.9l-1.2 1.2M42.5 92.3l-1.2 1.3M145.4 93.6l1.3 1.2M146.7 93.6l-1.3 1.2M109.9 113.9l1.2 1.3M109.9 111.4l1.2 1.2M109.9 116.5l1.2 1.2M111.1 113.9l-1.2 1.3M111.1 111.4l-1.2 1.2M111.1 116.5l-1.2 1.2" fill="none" stroke="#000084" stroke-width=".18"/>
<g fill="#008400" stroke="#008400" stroke-width=".18">
<circle cx="19" cy="142.5" r=".51"/>
<circle cx="22.9" cy="104.4" r=".51"/>
<circle cx="29.2" cy="142.5" r=".51"/>
<circle cx="54.6" cy="148.2" r=".51"/>
<circle cx="29.2" cy="47.2" r=".51"/>
<circle cx="50.8" cy="79" r=".51"/>
<circle cx="50.8" cy="84.1" r=".51"/>
<circle cx="54.6" cy="71.4" r=".51"/>
<circle cx="100.3" cy="32" r=".51"/>
<circle cx="63.5" cy="37.1" r=".51"/>
<circle cx="97.8" cy="171.1" r=".51"/>
<circle cx="108" cy="171.1" r=".51"/>
<circle cx="54.6" cy="171.1" r=".51"/>
<circle cx="72.4" cy="171.1" r=".51"/>
<circle cx="66" cy="171.1" r=".51"/>
<circle cx="217.2" cy="75.2" r=".51"/>
<circle cx="217.2" cy="82.8" r=".51"/>
<circle cx="217.2" cy="99.3" r=".51"/>
<circle cx="194.3" cy="75.2" r=".51"/>
<circle cx="125.7" cy="38.3" r=".51"/>
<circle cx="152.4" cy="46" r=".51"/>
<circle cx="269.2" cy="18" r=".51"/>
<circle cx="274.3" cy="18" r=".51"/>
<circle cx="264.2" cy="18" r=".51"/>
<circle cx="181.6" cy="75.2" r=".51"/>
<circle cx="170.2" cy="39.6" r=".51"/>
<circle cx="215.9" cy="40.3" r=".51"/>
<circle cx="256.5" cy="99.3" r=".51"/>
<circle cx="235" cy="110.7" r=".51"/>
<circle cx="123.2" cy="63.7" r=".51"/>
<circle cx="128.3" cy="58.7" r=".51"/>
</g>
<text font-size="2.8" fill="#840000" x="178" y="190.6">Title: TFGPS01A</text>
<g font-size="2.1" fill="#008484">
<text x="17.4" y="17.7">J1</text>
<text x="49.2" y="17.7">J3</text>
<text x="113.6" y="14.7">J5</text>
<text x="89.8" y="18.9">J4</text>
<text x="257.6" y="23.9">M1</text>
<text x="262.7" y="23.9">M2</text>
<text x="267.8" y="23.9">M3</text>
<text x="272.8" y="23.9">M4 GND</text>
<text x="87.9" y="35.2" transform="rotate(-90 87.9 35.2)">SM04B-GHS-TB</text>
<text x="115.7" y="35.5" transform="rotate(-90 115.7 35.5)">SM08B-GHS-TB</text>
<text x="49.8" y="37.7" transform="rotate(-90 49.8 37.7)">SM06B-GHS-TB</text>
<text x="15.6" y="42.8" transform="rotate(-90 15.6 42.8)">SM10B-GHS-TB</text>
</g>
<g font-size="2.1">
<text x="135.9" y="17.4">TIMEPULSE</text>
<text x="29.2" y="23.7">RX</text>
<text x="66" y="21.2">SAFE_VCC</text>
<text x="66" y="23.7">SAFETY_SW_LED</text>
<text x="100.3" y="23.7">SCL1</text>
<text x="135.9" y="19.9">EXTINT</text>
<text x="135.9" y="22.5">GEO_STAT</text>
<text x="29.2" y="28.8">SCL1</text>
<text x="29.2" y="26.3">TX</text>
<text x="66" y="26.3">SAFETY_SW</text>
<text x="66" y="28.8">BUZZER</text>
<text x="100.3" y="26.3">SDA1</text>
<text x="135.9" y="25">SDA</text>
<text x="135.9" y="27.5">SCL</text>
<text x="29.2" y="31.4">SDA1</text>
<text x="29.2" y="33.9">SAFETY_SW</text>
<text x="135.9" y="30.1">RX</text>
<text x="135.9" y="32.6">TX</text>
<text x="152.4" y="31.4">SAFE_VCC</text>
<text x="29.2" y="41.5">BUZZER</text>
<text x="29.2" y="36.4">SAFETY_SW_LED</text>
<text x="29.2" y="39">SAFE_VCC</text>
<text x="180.6" y="39">ARM</text>
<text x="195.6" y="39.6">BUZZER</text>
<text x="132.7" y="45.3">SAFETY_SW_LED</text>
<text x="44.4" y="64.4">VBUS</text>
<text x="89.5" y="67" transform="rotate(-90 89.5 67)">SDA</text>
<text x="98.4" y="66.7" transform="rotate(-90 98.4 66.7)">SCL</text>
<text x="125.1" y="68.8" transform="rotate(-90 125.1 68.8)">VBACKUP</text>
<text x="52.1" y="83.4">D+</text>
<text x="87.6" y="83.4">D1-</text>
<text x="87.6" y="86">D1+</text>
<text x="108.1" y="86">1+</text>
<text x="87.6" y="91">TX</text>
<text x="87.6" y="93.6">RX</text>
<text x="87.6" y="98.7">SDA</text>
<text x="87.6" y="101.2">SCL</text>
<text x="148.6" y="98.7">RF1</text>
<text x="196.8" y="98.7">RF2</text>
<text x="220.3" y="99.3" transform="rotate(-90 220.3 99.3)">RF3</text>
<text x="244.5" y="99.3" transform="rotate(-90 244.5 99.3)">RF4</text>
<text x="268.6" y="99.3" transform="rotate(-90 268.6 99.3)">RF6</text>
<text x="61.6" y="105.7" transform="rotate(-90 61.6 105.7)">VBUS</text>
<text x="100.4" y="106.3">EXTINT</text>
<text x="147.3" y="106.3">TIMEPULSE</text>
<text x="147.3" y="108.8">RTK_STAT</text>
<text x="147.3" y="111.4">GEO_STAT</text>
<text x="45.7" y="116.4">D+</text>
<text x="45.7" y="121.5">D1+</text>
<text x="77.5" y="121.5">D1-</text>
<text x="31.7" y="141.8">VBACKUP</text>
<text x="34.1" y="170.4">VBUS</text>
<text x="128.3" y="179.9">TIMEPULSE</text>
</g>
<g font-size="2.1" fill="#0000c2">
<text x="256.5" y="26.3">MOUNTING HOLES</text>
<text x="54" y="35.5" transform="rotate(-90 54 35.5)">SAFETY SW</text>
<text x="90.8" y="32.5" transform="rotate(-90 90.8 32.5)">Autopilot I2C</text>
<text x="112.4" y="31.2" transform="rotate(-90 112.4 31.2)">Payload</text>
<text x="19.7" y="41.3" transform="rotate(-90 19.7 41.3)">GPS&amp;SAFETY</text>
</g>
<text font-size="2.1" fill="#008400" x="255.9" y="99.3" transform="rotate(-90 255.9 99.3)">RF5</text>
<g font-size="2.1" fill="#840000">
<text x="178" y="172">Jacho &lt;info@thunderfly.cz&gt;</text>
<text x="178" y="169">GPL 3.0</text>
<text x="178" y="178">UAV GNSS navigation module</text>
<text x="178" y="175">RTK and TF Payload ready</text>
<text x="178" y="184">Sheet: /</text>
<text x="178" y="181">ThunderFly s.r.o.</text>
<text x="178" y="186.7">File: TFGPS01B.kicad_sch</text>
<text x="178" y="196.9">KiCad E.D.A. kicad (5.99.0-10394-g2e15de97e0)</text>
<text x="178" y="194.1">Size: A4</text>
<text x="200" y="194.1">Date: 2021-04-05</text>
<text x="263" y="194.1">Rev: A</text>
<text x="263" y="196.9">Id: 1/1</text>
</g>
<g font-size="1.8" fill="#840000">
<text x="35" y="11.9">1</text>
<text x="85" y="11.9">2</text>
<text x="135" y="11.9">3</text>
<text x="185" y="11.9">4</text>
<text x="235" y="11.9">5</text>
<text x="285" y="11.9">6</text>
<text x="24.3" y="21.6">1</text>
<text x="58.6" y="21.6">1</text>
<text x="95.4" y="21.6">1</text>
<text x="24.3" y="24.1">2</text>
<text x="24.3" y="26.7">3</text>
<text x="24.3" y="29.2">4</text>
<text x="58.6" y="24.1">2</text>
<text x="58.6" y="26.7">3</text>
<text x="58.6" y="29.2">4</text>
<text x="95.4" y="24.1">2</text>
<text x="95.4" y="26.7">3</text>
<text x="95.4" y="29.2">4</text>
<text x="120.8" y="25.4">4</text>
<text x="120.8" y="27.9">5</text>
<text x="237.6" y="27.3">1</text>
<text x="10.3" y="35.9">A</text>
<text x="24.3" y="31.7">5</text>
<text x="24.3" y="34.3">6</text>
<text x="58.6" y="31.7">5</text>
<text x="58.6" y="34.3">6</text>
<text x="94.6" y="31.7">MP</text>
<text x="120.8" y="35.6">8</text>
<text x="237.6" y="32.4">2</text>
<text x="285.3" y="35.9">A</text>
<text x="24.3" y="36.8">7</text>
<text x="24.3" y="39.4">8</text>
<text x="24.3" y="41.9">9</text>
<text x="57.7" y="36.8">MP</text>
<text x="120" y="38.1">MP</text>
<text x="231.6" y="41.8">1</text>
<text x="238.4" y="36.9" transform="rotate(-90 238.4 36.9)">3</text>
<text x="23.4" y="47">MP</text>
<text x="23.8" y="44.4">10</text>
<text x="164.9" y="47.5">1</text>
<text x="171.7" y="42.7" transform="rotate(-90 171.7 42.7)">3</text>
<text x="238.4" y="44.6" transform="rotate(-90 238.4 44.6)">2</text>
<text x="171.7" y="50.3" transform="rotate(-90 171.7 50.3)">2</text>
<text x="36.9" y="64.8">A4/B9</text>
<text x="38.2" y="69.8">A5</text>
<text x="38.2" y="77.5">A7</text>
<text x="38.2" y="72.4">B5</text>
<text x="38.2" y="82.5">A6</text>
<text x="38.2" y="80">B7</text>
<text x="111.3" y="83.8">5</text>
<text x="122.9" y="78.7" transform="rotate(-90 122.9 78.7)">23</text>
<text x="125.5" y="78.7" transform="rotate(-90 125.5 78.7)">22</text>
<text x="128" y="78.2" transform="rotate(-90 128 78.2)">7</text>
<text x="133.1" y="78.2" transform="rotate(-90 133.1 78.2)">9</text>
<text x="10.3" y="85.9">B</text>
<text x="38.2" y="85.1">B6</text>
<text x="111.3" y="86.4">6</text>
<text x="285.3" y="85.9">B</text>
<text x="38.2" y="92.7">A8</text>
<text x="38.2" y="95.2">B8</text>
<text x="110.8" y="91.4">20</text>
<text x="110.8" y="94">21</text>
<text x="143.8" y="94">14</text>
<text x="232.2" y="92.8" transform="rotate(-90 232.2 92.8)">4</text>
<text x="18.8" y="101.8" transform="rotate(-90 18.8 101.8)">G1</text>
<text x="110.8" y="99.1">18</text>
<text x="110.8" y="101.6">19</text>
<text x="143.8" y="99.1">11</text>
<text x="171" y="99.1">2</text>
<text x="193.8" y="99.1">1</text>
<text x="222.4" y="99.1">6</text>
<text x="241.4" y="99.1">3</text>
<text x="26.4" y="103.6" transform="rotate(-90 26.4 103.6)">A1/B12</text>
<text x="111.3" y="106.7">4</text>
<text x="144.3" y="106.7">3</text>
<text x="63.8" y="110" transform="rotate(-90 63.8 110)">5</text>
<text x="111.3" y="111.8">1</text>
<text x="143.8" y="109.2">15</text>
<text x="143.8" y="111.8">16</text>
<text x="182.6" y="111.2" transform="rotate(-90 182.6 111.2)">3</text>
<text x="229.6" y="108.1" transform="rotate(-90 229.6 108.1)">2</text>
<text x="234.7" y="108.1" transform="rotate(-90 234.7 108.1)">1</text>
<text x="51.6" y="118.6">6</text>
<text x="71.9" y="118.6">4</text>
<text x="111.3" y="116.8">2</text>
<text x="111.3" y="114.3">8</text>
<text x="51.6" y="123.7">1</text>
<text x="71.9" y="123.7">3</text>
<text x="128" y="121.9" transform="rotate(-90 128 121.9)">10</text>
<text x="63.8" y="130.3" transform="rotate(-90 63.8 130.3)">2</text>
<text x="10.3" y="135.9">C</text>
<text x="285.3" y="135.9">C</text>
<text x="74.4" y="170.8">1</text>
<text x="92.2" y="170.8">5</text>
<text x="74.4" y="175.9">3</text>
<text x="159" y="177.3" transform="rotate(-90 159 177.3)">3</text>
<text x="10.3" y="185.9">D</text>
<text x="83.6" y="180.4" transform="rotate(-90 83.6 180.4)">2</text>
<text x="152.2" y="182.1">1</text>
<text x="159" y="184.9" transform="rotate(-90 159 184.9)">2</text>
<text x="285.3" y="185.9">D</text>
<text x="35" y="199.9">1</text>
<text x="85" y="199.9">2</text>
<text x="135" y="199.9">3</text>
<text x="185" y="199.9">4</text>
<text x="235" y="199.9">5</text>
<text x="285" y="199.9">6</text>
</g>
<g font-size="1.8" fill="#008484">
<text x="28" y="15.6">+5V</text>
<text x="99.1" y="15.6">+5V</text>
<text x="127.9" y="18.7">33R</text>
<text x="127.9" y="21.2">33R</text>
<text x="127.9" y="23.7">33R</text>
<text x="235.6" y="21.3">+5V</text>
<text x="80.1" y="27">+5V</text>
<text x="169" y="24.5">+5V</text>
<text x="128.6" y="33.9">1k</text>
<text x="128.6" y="31.4">1k</text>
<text x="172.3" y="34">R22</text>
<text x="207.9" y="34.5">C15</text>
<text x="221.3" y="35.7">R24</text>
<text x="243.5" y="30">BZ1</text>
<text x="246.3" y="32.3">LET9032ES-03L-2.7-16-R</text>
<text x="98.5" y="39.5">GND</text>
<text x="150.3" y="40.6" transform="rotate(-90 150.3 40.6)">R25</text>
<text x="155.2" y="39.2" transform="rotate(-90 155.2 39.2)">10k</text>
<text x="172.4" y="36.3">100R</text>
<text x="207.5" y="36.8">10uF</text>
<text x="220.8" y="38">220R</text>
<text x="239.3" y="39.7">Q2</text>
<text x="61.6" y="44.6">GND</text>
<text x="88.5" y="47.3">+3V3</text>
<text x="97.4" y="47.3">+3V3</text>
<text x="123.9" y="44.6">GND</text>
<text x="154.6" y="43.9">R28</text>
<text x="172.7" y="45.5">Q3</text>
<text x="173.6" y="47.8">BC817-25</text>
<text x="192.4" y="46.2">D7</text>
<text x="218.1" y="47.4">D8</text>
<text x="240.3" y="42">BC817-25</text>
<text x="27.4" y="53.5">GND</text>
<text x="121.5" y="53.6">+3V3 +3V3</text>
<text x="156" y="48.8">20k</text>
<text x="192.3" y="48.6">BLUE</text>
<text x="218.1" y="49.7">M4</text>
<text x="28.4" y="58.9">J2</text>
<text x="92.1" y="55.6">R5</text>
<text x="92.3" y="57.9">10k</text>
<text x="101" y="55.6">R6</text>
<text x="101.2" y="57.9">10k</text>
<text x="168.3" y="58.6">GND</text>
<text x="187.4" y="58.6">GND</text>
<text x="214" y="56.6">GND</text>
<text x="235" y="55.4">GND</text>
<text x="20" y="61.2">USBC_USB4105-GF-A</text>
<text x="30.9" y="65.7">VBUS</text>
<text x="136.5" y="63.2">C7</text>
<text x="136.6" y="65.5">10uF</text>
<text x="32.3" y="70.7">CC1</text>
<text x="43.3" y="68">R2</text>
<text x="50.6" y="69.1">5k1</text>
<text x="116.1" y="67">C6</text>
<text x="116.3" y="69.3">10uF</text>
<text x="185.1" y="70.6">R23</text>
<text x="32.3" y="73.3">CC2</text>
<text x="50.6" y="75.4">5k1</text>
<text x="111.2" y="77.7">GND</text>
<text x="131.5" y="73.9">GND</text>
<text x="185.6" y="72.9">0R</text>
<text x="33.5" y="83.4">D+</text>
<text x="55.3" y="78.9">GND</text>
<text x="95.4" y="83.4">R7</text>
<text x="123.8" y="83.2" transform="rotate(-90 123.8 83.2)">VCC</text>
<text x="174.2" y="82">10uF</text>
<text x="176.2" y="79.7">C8</text>
<text x="185.8" y="82">680pF</text>
<text x="188.9" y="79.7">C9</text>
<text x="33.5" y="86">D+</text>
<text x="95.4" y="86">R8</text>
<text x="101.2" y="87.2">33R</text>
<text x="101.2" y="84.7">33R</text>
<text x="113.5" y="84.7">USB_DM</text>
<text x="113.5" y="87.2">USB_DP</text>
<text x="126.4" y="86.7" transform="rotate(-90 126.4 86.7)">V_BCKP</text>
<text x="128.9" y="87.9" transform="rotate(-90 128.9 87.9)">VDD_USB</text>
<text x="134" y="86.6" transform="rotate(-90 134 86.6)">VCC_RF</text>
<text x="209" y="87.4">C10</text>
<text x="209.1" y="89.7">100pF</text>
<text x="219.2" y="87.4">R26</text>
<text x="219.3" y="89.7">12k</text>
<text x="31.1" y="93.6">SBU1</text>
<text x="94.9" y="93.6">R10</text>
<text x="95.4" y="91.1">R9</text>
<text x="101.2" y="92.3">33R</text>
<text x="101.2" y="94.9">33R</text>
<text x="113.5" y="92.3">TXD/SPI_MISO</text>
<text x="113.5" y="94.9">RXD/SPI_MOSI</text>
<text x="135.9" y="94.9">LNA_EN</text>
<text x="175.6" y="95.5">DBP.1575.W.A.30</text>
<text x="179.5" y="90.4">GND</text>
<text x="181.3" y="93.2">FL1</text>
<text x="192.2" y="90.4">GND</text>
<text x="208.7" y="95.8">C11</text>
<text x="224.8" y="91.8">U4</text>
<text x="233.9" y="92.8">MAX2655</text>
<text x="249.2" y="95.2">L2</text>
<text x="260.8" y="95.9">1n8F</text>
<text x="261.3" y="93.6">C14</text>
<text x="273.9" y="93.8">AE1</text>
<text x="19.7" y="97" transform="rotate(-90 19.7 97)">SHIELD</text>
<text x="27.3" y="97" transform="rotate(-90 27.3 97)">GND</text>
<text x="31.1" y="96.1">SBU2</text>
<text x="94.9" y="101.2">R12</text>
<text x="94.9" y="98.7">R11</text>
<text x="101.2" y="99.9">33R</text>
<text x="113.5" y="99.9">SDA/~SPI_CS</text>
<text x="137.9" y="99.9">RF_IN</text>
<text x="173.7" y="99.9">IN/OUT</text>
<text x="186" y="99.9">IN/OUT</text>
<text x="203.9" y="98">GND</text>
<text x="225.3" y="99.9">RFOUT</text>
<text x="233" y="98.5" transform="rotate(-90 233 98.5)">VCC</text>
<text x="235.4" y="99.9">RFIN</text>
<text x="248" y="97.5">5n6H</text>
<text x="274.1" y="96.1">Antenna</text>
<text x="66.2" y="107.6">U2</text>
<text x="101.2" y="102.5">33R</text>
<text x="113.5" y="102.5">SCL/SPI_CLK</text>
<text x="113.5" y="107.6">EXTINT</text>
<text x="132.9" y="107.6">TIMEPULSE</text>
<text x="210.2" y="103.4">100pF</text>
<text x="230.5" y="105.2" transform="rotate(-90 230.5 105.2)">GND</text>
<text x="235.6" y="105.2" transform="rotate(-90 235.6 105.2)">BIAS</text>
<text x="259.8" y="105.1">C13</text>
<text x="259.8" y="107.4">1p5F</text>
<text x="21" y="109.4">GND</text>
<text x="62" y="111.9" transform="rotate(-90 62 111.9)">VBUS</text>
<text x="66.3" y="110.1">USBLC6-2SC6</text>
<text x="113.5" y="112.6">~SAFEBOOT</text>
<text x="127.5" y="112.6">GEOFENCE_STAT</text>
<text x="133.8" y="110.1">RTK_STAT</text>
<text x="152.6" y="113.9">D5</text>
<text x="161.5" y="113.9">D6</text>
<text x="183.5" y="108.5" transform="rotate(-90 183.5 108.5)">GND</text>
<text x="17.3" y="117.1">+3V3</text>
<text x="50.6" y="116.8">IO1</text>
<text x="71" y="116.8">IO2</text>
<text x="113.5" y="117.7">D_SEL</text>
<text x="113.5" y="115.2">~RESET</text>
<text x="128.9" y="119.1" transform="rotate(-90 128.9 119.1)">GND</text>
<text x="152.2" y="116.5">YELLOW</text>
<text x="161.3" y="116.5">GREEN</text>
<text x="181" y="119.6">GND</text>
<text x="237" y="115.3">R27</text>
<text x="237.1" y="117.6">390R</text>
<text x="248.3" y="115.3">C12</text>
<text x="248.5" y="117.6">100pF</text>
<text x="254.7" y="115.8">GND</text>
<text x="50.6" y="121.9">IO1</text>
<text x="71" y="121.9">IO2</text>
<text x="134.8" y="121.5">U3</text>
<text x="135.7" y="124.1">NEO-M8P</text>
<text x="228" y="125.9">GND GND</text>
<text x="243.3" y="125.9">GND</text>
<text x="21" y="126.7">R1</text>
<text x="21.1" y="129">22R</text>
<text x="62" y="131.8" transform="rotate(-90 62 131.8)">GND</text>
<text x="126.4" y="128.5">GND</text>
<text x="153.2" y="126.7">R20</text>
<text x="153.3" y="129">100R</text>
<text x="162.1" y="126.7">R21</text>
<text x="162.2" y="129">100R</text>
<text x="21.2" y="136.9">D1</text>
<text x="149.3" y="137.4">GND</text>
<text x="158.2" y="137.4">GND</text>
<text x="21.3" y="139.2">BAS85</text>
<text x="53.4" y="143.9">+5V</text>
<text x="60.4" y="138.6">GND</text>
<text x="22.2" y="147">C1</text>
<text x="22.4" y="149.3">0,1F</text>
<text x="32.3" y="147">C2</text>
<text x="32.5" y="149.3">10uF</text>
<text x="61.9" y="155.7">M4</text>
<text x="61.9" y="153.4">D2</text>
<text x="156.3" y="150.2">+5V</text>
<text x="158.8" y="154.6">D4</text>
<text x="17.2" y="157.7">GND</text>
<text x="27.4" y="157.7">GND</text>
<text x="36.1" y="157.9">BZX585-B5V6.115</text>
<text x="161.3" y="157.1">RED</text>
<text x="50.2" y="162.7">D9</text>
<text x="57.9" y="164">GND</text>
<text x="59.9" y="166.9">L1</text>
<text x="76.9" y="167.2">MIC5504-3.3YM5</text>
<text x="82.7" y="164.9">U1</text>
<text x="96.1" y="164.8">+3V3</text>
<text x="57.7" y="169.2">NL322522T-101K</text>
<text x="76.7" y="171.7">VIN</text>
<text x="86" y="171.7">VOUT</text>
<text x="159.6" y="168.6">R19</text>
<text x="159.7" y="170.9">200R</text>
<text x="49.4" y="176.6" transform="rotate(-90 49.4 176.6)">D10</text>
<text x="69.1" y="176.9">C3</text>
<text x="69.3" y="179.2">10uF</text>
<text x="76.7" y="176.8">EN</text>
<text x="84.5" y="178.2" transform="rotate(-90 84.5 178.2)">GND</text>
<text x="100.9" y="176.9">C4</text>
<text x="101.1" y="179.2">10uF</text>
<text x="111.1" y="176.9">C5</text>
<text x="111.3" y="179.2">100nF</text>
<text x="121.2" y="178.1">RED</text>
<text x="121.3" y="175.8">D3</text>
<text x="141.9" y="178.5">R13</text>
<text x="120.1" y="184.5">R4</text>
<text x="143.3" y="183.4">10k</text>
<text x="160" y="180.1">Q1</text>
<text x="160.9" y="182.4">BC817-25</text>
<text x="44.6" y="189.6" transform="rotate(-90 44.6 189.6)">BZX585-B5V6.115</text>
<text x="64.2" y="187.5">GND</text>
<text x="82" y="187.5">GND</text>
<text x="96" y="187.5">GND</text>
<text x="106.1" y="187.5">GND</text>
<text x="120.3" y="186.8">620R</text>
<text x="116.3" y="195.1">GND</text>
<text x="155.6" y="193.2">GND</text>
</g>
<g font-size="1.8" fill="#008400">
<text x="120.8" y="17.8">1 R14</text>
<text x="120.8" y="20.3">2 R15</text>
<text x="120.8" y="22.9">3 R16</text>
<text x="120.8" y="30.5">6 R17</text>
<text x="120.8" y="33">7 R18</text>
<text x="40.8" y="74.4">R3</text>
</g>
</svg>
